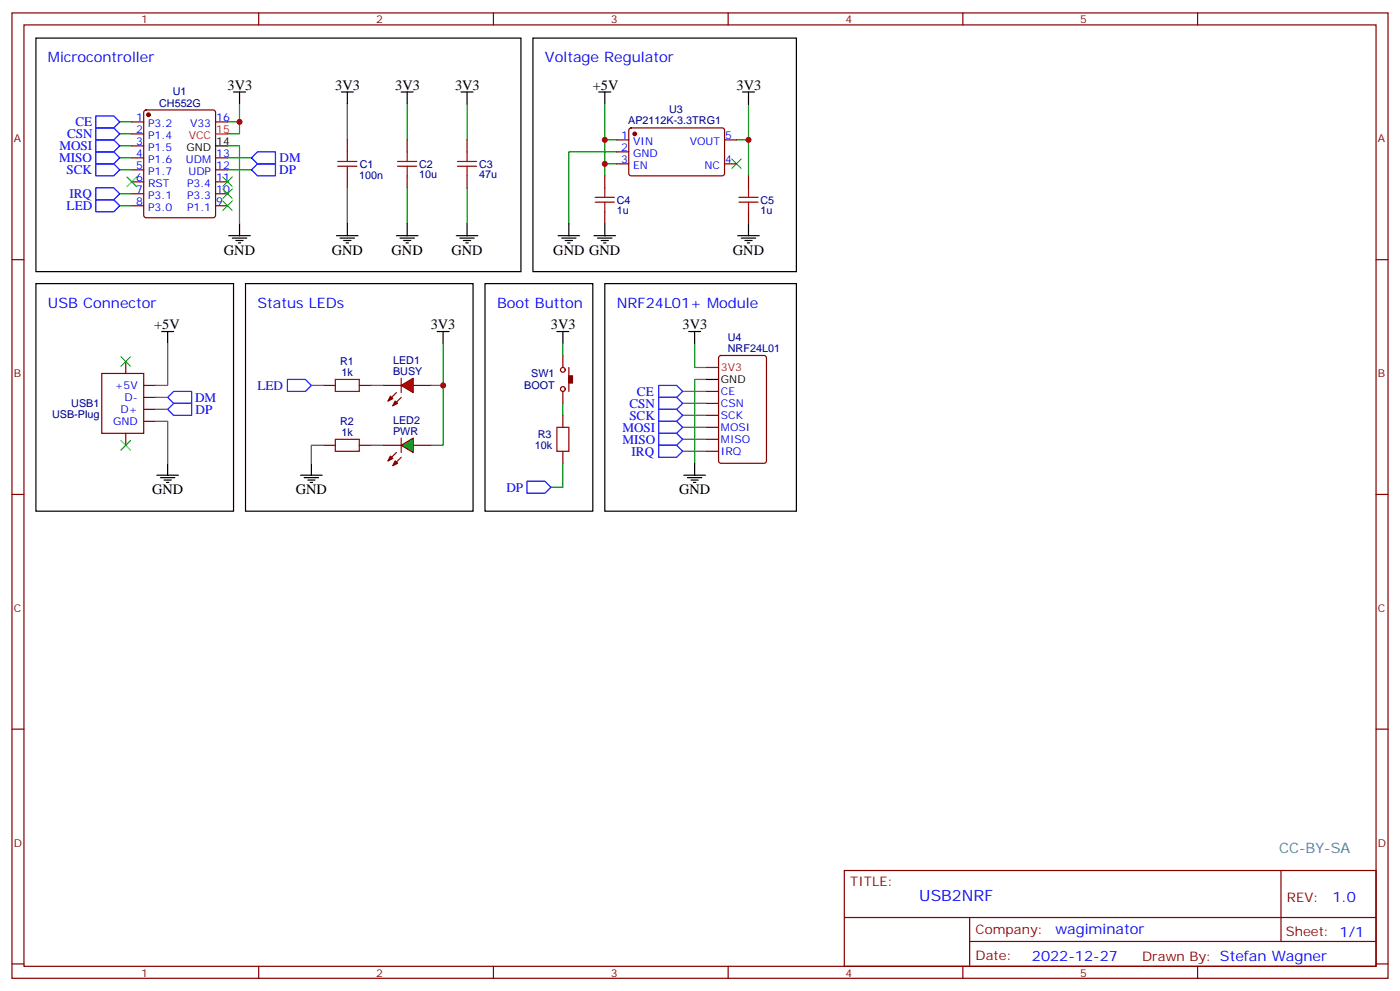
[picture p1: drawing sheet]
<svg xmlns="http://www.w3.org/2000/svg" width="412mm" height="292mm" viewBox="0 0 412 292" stroke-linecap="round" stroke-linejoin="round" font-family="sans-serif">
<g fill="none" stroke="#870000" stroke-width=".35">
<path d="M3.5 3.8h405.4v284.3h-405.4zM7.1 7.3h398.2v277.3h-398.2zM76.2 3.8v3.5M145.3 3.8v3.5M214.5 3.8v3.5M283.6 3.8v3.5M352.8 3.8v3.5M38.8 35.9h3.5M38.8 39.4h3.5M42.6 32.6l.4-.2h19.8l.6 .4 .1 30.6-.5 .7h-20l-.6-.4-.1-30.6zM63.5 35.9h3.5M185.4 37.9l.5-.2h27.1l.4 .7v13l-.7 .4-27.1-.1-.4-.6v-12.7z"/>
<path d="M38.8 43h3.5M38.8 46.5h3.5M38.8 50h3.5M38.8 53.6h3.5M38.8 57.1h3.5M63.5 46.5h3.5M63.5 50h3.5M63.5 53.6h3.5M63.5 57.1h3.5M102.3 41.2v3.5M102.3 51.8v3.5M119.9 41.2v3.5"/>
<path d="M119.9 51.8v3.5M137.6 41.2v3.5M137.6 51.8v3.5M178.2 51.8v3.5M181.7 41.2h3.5M181.7 44.7h3.5M181.7 48.3h3.5M213.4 41.2h3.6M213.4 48.3h3.6M220.5 51.8v3.5M3.5 76.5h3.6M38.8 60.6h3.5"/>
<path d="M63.5 60.6h3.5M178.2 62.4v3.5M220.5 62.4v3.5M405.3 76.5h3.6M165.8 104.7v3.5M165.8 115.3v3.5M167.6 108.2v7.1M208.1 115.3h3.6M208.1 118.8h3.6M211.9 104.9l.5-.2h12.7l.6 .4 .1 30.6-.5 .7-12.9 .1-.7-.5v-30.6zM112.9 131.2h5.3M121.7 131.2h5.3"/>
<path d="M165.8 122.3v3.6M165.8 132.9v3.6M208.1 122.3h3.6M208.1 125.9h3.6M208.1 129.4h3.6M208.1 132.9h3.6M3.5 145.6h3.6M405.3 145.6h3.6M3.5 214.8h3.6M405.3 214.8h3.6M248.7 256.4h156.6v28.2h-156.6zM377.3 256.4v20.9"/>
<path d="M248.7 270.2h156.5M285.6 277.3h119.6M285.6 270.2v14.2M3.5 283.9h3.6M76.2 284.6v3.5M145.3 284.6v3.5M214.5 284.6v3.5M283.6 284.6v3.5M352.8 284.6v3.5M405.3 283.9h3.6"/>
<circle cx="165.8" cy="114.6" r=".71"/>
<circle cx="165.8" cy="108.9" r=".71"/>
</g>
<g fill="#870000" stroke="#870000" stroke-width=".35">
<path d="M167.6 110.7h1v2.1h-1z"/>
<circle cx="43.7" cy="33.8" r=".53"/>
<circle cx="187" cy="39.4" r=".53"/>
</g>
<g fill="none" stroke="#000" stroke-width=".35">
<path d="M10.6 11.2h142.9v68.8h-142.9zM157 11.2h77.6v68.8h-77.6zM68.8 27.1h3.5M70.6 27.1v3.5M100.5 27.1h3.6M102.3 27.1v3.5M118.2 27.1h3.5M119.9 27.1v3.5M135.8 27.1h3.5M137.6 27.1v3.5M176.4 27.1h3.5M178.2 27.1v3.5"/>
<path d="M218.7 27.1h3.5M220.5 27.1v3.5M63.5 43h3.5M67.4 69.4h6.3M68.4 70.1h4.3M69.5 70.8h2.1M70.2 71.5h.7M70.6 65.9v3.5M99.1 69.4h6.4M100.2 70.1h4.2M101.2 70.8h2.2M102 71.5h.7"/>
<path d="M102.3 65.9v3.5M116.8 69.4h6.3M117.8 70.1h4.3M118.9 70.8h2.1M119.6 71.5h.7M119.9 65.9v3.5M134.4 69.4h6.4M135.5 70.1h4.2M136.5 70.8h2.1M137.2 71.5h.7M137.6 65.9v3.5M164.4 69.4h6.3"/>
<path d="M165.5 70.1h4.2M166.5 70.8h2.1M167.2 71.5h.7M167.6 65.9v3.5M175 69.4h6.3M176 70.1h4.3M177.1 70.8h2.1M177.8 71.5h.7M178.2 65.9v3.5M217.3 69.4h6.4M218.4 70.1h4.2M219.4 70.8h2.1"/>
<path d="M220.1 71.5h.7M220.5 65.9v3.5M142.9 83.5h31.7v67.1h-31.7zM164 97.6h3.6M165.8 97.6v3.6M178.2 83.5h56.4v67.1h-56.4zM208.1 111.8h3.6M201.4 140h6.4M204.6 136.5v3.5M202.5 140.7h4.2M203.6 141.4h2.1M204.3 142.1h.7"/>
</g>
<path d="M63.5 39.4h3.5M208.1 108.2h3.6" fill="none" stroke="#f00" stroke-width=".35"/>
<g fill="none" stroke="#008700" stroke-width=".35">
<path d="M35.3 35.9h3.5M35.3 39.4h3.5M67 35.9h3.6M70.6 30.6v8.8h-3.6M102.3 30.6v10.6M119.9 30.6v10.6M137.6 30.6v10.6M178.2 30.6v10.6h3.5M220.5 30.6v10.6h-3.5M35.3 46.5h3.5M35.3 50h3.5M35.3 43h3.5"/>
<path d="M35.3 57.1h3.5M67 43h3.6v22.9M67 46.5h7.1M67 50h7.1M102.3 55.3v10.6M119.9 55.3v10.6M137.6 55.3v10.6M178.2 48.3h3.5M178.2 41.2v10.6M181.7 44.7h-14.1v21.2M220.5 41.2v10.6M35.3 60.6h3.5"/>
<path d="M201.1 118.8h7M201.1 115.3h7M204.6 101.2v7h3.5M208.1 111.8h-3.5v24.7M201.1 132.9h7M201.1 129.4h7M201.1 125.9h7M201.1 122.3h7"/>
</g>
<g fill="none" stroke="#00f" stroke-width=".35">
<path d="M28.2 37.7h5.3l1.8 1.7-1.8 1.8h-5.3zM28.2 34.1h5.3l1.8 1.8-1.8 1.8h-5.3zM28.2 48.3h5.3l1.8 1.7-1.8 1.8h-5.3zM28.2 44.7h5.3l1.8 1.8-1.8 1.8h-5.3zM28.2 41.2h5.3l1.8 1.8-1.8 1.7h-5.3zM28.2 55.3h5.3l1.8 1.8-1.8 1.7h-5.3zM28.2 58.8h5.3l1.8 1.8-1.8 1.8h-5.3zM74.1 46.5l1.7-1.8h5.3v3.6h-5.3zM74.1 50l1.7-1.7h5.3v3.5h-5.3zM194 113.5h5.3l1.8 1.8-1.8 1.8h-5.3zM194 117.1h5.3l1.8 1.7-1.8 1.8h-5.3zM194 131.2h5.3l1.8 1.7-1.8 1.8h-5.3z"/>
<path d="M194 124.1h5.3l1.8 1.8-1.8 1.7h-5.3zM194 127.6h5.3l1.8 1.8-1.8 1.8h-5.3zM194 120.6h5.3l1.8 1.7-1.8 1.8h-5.3zM155.2 141.7h5.3l1.8 1.8-1.8 1.8h-5.3z"/>
</g>
<path d="M37.4 52.1l2.8 2.9M40.2 52.1l-2.8 2.9M65.6 52.1l2.8 2.9M65.6 55.7l2.8 2.8M65.6 59.2l2.8 2.8M68.4 52.1l-2.8 2.9M68.4 55.7l-2.8 2.8M68.4 59.2l-2.8 2.8M215.5 46.8l2.9 2.9M218.4 46.8l-2.9 2.9" fill="none" stroke="#3c3" stroke-width=".35"/>
<g fill="none" stroke="#a10000" stroke-width=".35">
<path d="M99.5 49h5.6M99.5 47.6h5.6M102.3 44.7v2.9M102.3 49v2.8M117.1 49h5.7M117.1 47.6h5.7M119.9 44.7v2.9M119.9 49v2.8M134.8 49h5.6M134.8 47.6h5.6M137.6 44.7v2.9M137.6 49v2.8"/>
<path d="M175.3 59.5h5.7M175.3 58.1h5.7M178.2 55.3v2.8M178.2 59.5v2.9M217.7 59.5h5.6M217.7 58.1h5.6M220.5 55.3v2.8M220.5 59.5v2.9M164 125.9h3.6v7h-3.6z"/>
</g>
<path d="M118.2 131.2l3.5-2.2v4.3z" fill="#0c0" stroke="#870000" stroke-width=".35"/>
<path d="M112.9 113.5h5.3M116.8 115.6l-2.5 2.5M118.2 111.4v4.2M118.2 117.1l-2.5 2.4M121.7 113.5h5.3M116.8 133.3l-2.5 2.4M118.2 134.7l-2.5 2.5M118.2 129v4.3" fill="none" stroke="#870000" stroke-width=".35"/>
<g fill="#870000" stroke="#870000" stroke-width=".35">
<path d="M115 134.3l.7 .7-1.4 .7z"/>
<path d="M116.4 135.7l.7 .8-1.4 .7z"/>
<path d="M115 116.7l.7 .7-1.4 .7z"/>
<path d="M116.4 118.1l.7 .7-1.4 .7z"/>
</g>
<path d="M118.2 113.5l3.5-2.1v4.2z" fill="#f00" stroke="#870000" stroke-width=".35"/>
<path d="M84.7 111.8h5.3l1.7 1.7-1.7 1.8h-5.3z" fill="none" stroke="#00f" stroke-width=".35"/>
<path d="M98.8 111.8h7v3.5h-7zM98.8 129.4h7v3.5h-7z" fill="none" stroke="#a10000" stroke-width=".35"/>
<path d="M95.2 113.5h3.6M105.8 113.5h3.6M95.2 131.2h3.6M105.8 131.2h3.6" fill="none" stroke="#870000" stroke-width=".35"/>
<path d="M72.3 83.5h67v67.1h-67zM128.8 97.6h3.5M130.5 97.6v3.6M88.5 140h6.4M91.7 136.5v3.5M89.6 140.7h4.2M90.7 141.4h2.1M91.4 142.1h.7" fill="none" stroke="#000" stroke-width=".35"/>
<path d="M91.7 113.5h3.5M109.4 113.5h3.5M130.5 101.2v12.3h-3.5M130.5 113.5v17.7h-3.5M95.2 131.2h-3.5v5.3M109.4 131.2h3.5" fill="none" stroke="#008700" stroke-width=".35"/>
<path d="M30 110h12.3v17.6h-12.3z" fill="#fff" stroke="#870000" stroke-width=".35"/>
<path d="M37 106.5v3.5M42.3 113.5h3.6M42.3 117.1h3.6M37 127.6v3.6M42.3 120.6h3.6M42.3 124.1h3.6" fill="none" stroke="#870000" stroke-width=".35"/>
<path d="M35.6 105.1l2.9 2.8M38.5 105.1l-2.9 2.8M35.6 129.8l2.9 2.8M38.5 129.8l-2.9 2.8" fill="none" stroke="#3c3" stroke-width=".35"/>
<path d="M10.6 83.5h58.2v67.1h-58.2zM47.6 97.6h3.6M49.4 97.6v3.6M202.8 97.6h3.6M204.6 97.6v3.6M46.2 140h6.4M49.4 136.5v3.5M47.3 140.7h4.2M48.3 141.4h2.1M49 142.1h.7" fill="none" stroke="#000" stroke-width=".35"/>
<path d="M51.2 115.3h5.2v3.5h-5.2l-1.8-1.7zM51.2 118.8h5.2v3.5h-5.2l-1.8-1.7z" fill="none" stroke="#00f" stroke-width=".35"/>
<path d="M45.9 117.1h3.5M49.4 101.2v12.3h-3.5M165.8 101.2v3.5M165.8 118.8v3.5M45.9 124.1h3.5v12.4M45.9 120.6h3.5M165.8 136.5v7h-3.5" fill="none" stroke="#008700" stroke-width=".35"/>
<g fill="#c00">
<circle cx="70.6" cy="35.9" r=".88"/>
<circle cx="178.2" cy="48.3" r=".88"/>
<circle cx="178.2" cy="41.2" r=".88"/>
<circle cx="220.5" cy="41.2" r=".88"/>
<circle cx="130.5" cy="113.5" r=".88"/>
</g>
<text font-size="4.6" fill="#00f" x="270.8" y="265.4">USB2NRF</text>
<g font-size="4.2" fill="#00f">
<text x="14.1" y="18.3">Microcontroller</text>
<text x="160.5" y="18.3">Voltage Regulator</text>
<text x="14.1" y="90.6">USB Connector</text>
<text x="75.8" y="90.6">Status LEDs</text>
<text x="146.4" y="90.6">Boot Button</text>
<text x="181.7" y="90.6">NRF24L01+ Module</text>
<text x="392.5" y="265.7">1.0</text>
<text x="310.9" y="275.2">wagiminator</text>
<text x="304" y="283">2022-12-27</text>
</g>
<g font-size="4.2">
<text x="67" y="26.4">3V3</text>
<text x="98.8" y="26.4">3V3</text>
<text x="116.4" y="26.4">3V3</text>
<text x="134.1" y="26.4">3V3</text>
<text x="174.6" y="26.4">+5V</text>
<text x="217" y="26.4">3V3</text>
<text x="66" y="75.1">GND</text>
<text x="97.7" y="75.1">GND</text>
<text x="115.4" y="75.1">GND</text>
<text x="133" y="75.1">GND</text>
<text x="163" y="75.1">GND GND</text>
<text x="215.9" y="75.1">GND</text>
<text x="45.4" y="96.9">+5V</text>
<text x="126.9" y="97">3V3</text>
<text x="162.3" y="96.9">3V3</text>
<text x="201.1" y="96.9">3V3</text>
<text x="44.8" y="145.6">GND</text>
<text x="87.1" y="145.6">GND</text>
<text x="200" y="145.6">GND</text>
</g>
<text font-size="4.2" fill="#0099b0" x="376.8" y="251.1">CC-BY-SA</text>
<g font-size="3.9" fill="#00f">
<text x="19.7" y="40.7">CSN</text>
<text x="22.2" y="37.1">CE</text>
<text x="17.4" y="47.8">MISO</text>
<text x="17.5" y="44.2">MOSI</text>
<text x="82.3" y="47.8">DM</text>
<text x="19.6" y="51.3">SCK</text>
<text x="82.3" y="51.3">DP</text>
<text x="20.4" y="58.4">IRQ</text>
<text x="19.6" y="61.9">LED</text>
<text x="57.5" y="118.3">DM</text>
<text x="75.9" y="114.8">LED</text>
<text x="187.6" y="116.6">CE</text>
<text x="57.6" y="121.8">DP</text>
<text x="185.4" y="123.6">SCK</text>
<text x="185.4" y="120.1">CSN</text>
<text x="183.3" y="127.1">MOSI</text>
<text x="183.3" y="130.7">MISO</text>
<text x="186.1" y="134.2">IRQ</text>
<text x="149.2" y="144.8">DP</text>
</g>
<g font-size="3.9" fill="#800">
<text x="250.5" y="261">TITLE:</text>
<text x="379.1" y="265.7">REV:</text>
<text x="287.4" y="275.2">Company:</text>
<text x="378.7" y="275.8">Sheet: 1/1</text>
<text x="287.4" y="282.9">Date:</text>
<text x="336.4" y="282.9">Drawn By: Stefan Wagner</text>
</g>
<g font-size="3.2" fill="#800">
<text x="41.6" y="6.8">1</text>
<text x="110.8" y="6.8">2</text>
<text x="179.9" y="6.8">3</text>
<text x="249.1" y="6.8">4</text>
<text x="318.2" y="6.8">5</text>
<text x="4.1" y="41.9">A</text>
<text x="405.9" y="41.9">A</text>
<text x="4.1" y="111.1">B</text>
<text x="405.9" y="111.1">B</text>
<text x="4.1" y="180.2">C</text>
<text x="405.9" y="180.2">C</text>
<text x="4.1" y="249.3">D</text>
<text x="405.9" y="249.3">D</text>
<text x="41.6" y="287.6">1</text>
<text x="110.8" y="287.6">2</text>
<text x="179.9" y="287.6">3</text>
<text x="249.1" y="287.6">4</text>
<text x="318.2" y="287.6">5</text>
</g>
<g font-size="3.2" fill="#000080">
<text x="50.9" y="28">U1</text>
<text x="46.9" y="31.4">CH552G</text>
<text x="197.1" y="33.3">U3</text>
<text x="185" y="36.4">AP2112K-3.3TRG1</text>
<text x="105.8" y="52.6">100n</text>
<text x="106" y="49.4">C1</text>
<text x="123.5" y="52.6">10u</text>
<text x="123.5" y="49.4">C2</text>
<text x="141.1" y="52.6">47u</text>
<text x="141.1" y="49.4">C3</text>
<text x="181.7" y="63.1">1u</text>
<text x="181.7" y="60">C4</text>
<text x="224" y="63.1">1u</text>
<text x="224" y="60">C5</text>
<text x="214.4" y="100.4">U4</text>
<text x="100.2" y="107.6">R1</text>
<text x="115.8" y="107.2">LED1</text>
<text x="214.4" y="103.6">NRF24L01</text>
<text x="100.6" y="110.8">1k</text>
<text x="115.8" y="110.3">BUSY</text>
<text x="156.5" y="111.1">SW1</text>
<text x="21" y="120">USB1</text>
<text x="154.4" y="114.7">BOOT</text>
<text x="15.3" y="123.1">USB-Plug</text>
<text x="100.2" y="125.2">R2</text>
<text x="115.8" y="124.8">LED2</text>
<text x="100.6" y="128.4">1k</text>
<text x="115.8" y="128">PWR</text>
<text x="158.4" y="129.1">R3</text>
<text x="157.5" y="132.3">10k</text>
</g>
<g font-size="3.2" fill="#00f">
<text x="40.1" y="35.6">1</text>
<text x="63.7" y="35.6">16</text>
<text x="40.1" y="39.1">2</text>
<text x="43.6" y="37.3">P3.2</text>
<text x="43.6" y="40.9">P1.4</text>
<text x="56" y="37.3">V33</text>
<text x="183" y="40.9">1</text>
<text x="213.6" y="40.9">5</text>
<text x="40.1" y="42.6">3</text>
<text x="40.1" y="46.1">4</text>
<text x="43.6" y="44.4">P1.5</text>
<text x="43.6" y="47.9">P1.6</text>
<text x="54.8" y="47.9">UDM</text>
<text x="63.7" y="46.1">13</text>
<text x="183" y="44.4">2</text>
<text x="183" y="47.9">3</text>
<text x="186.5" y="42.6">VIN</text>
<text x="186.5" y="46.1">GND</text>
<text x="203.2" y="42.6">VOUT</text>
<text x="213.6" y="47.9">4</text>
<text x="40.1" y="49.7">5</text>
<text x="40.1" y="53.2">6</text>
<text x="43.6" y="51.4">P1.7</text>
<text x="55.5" y="51.4">UDP</text>
<text x="63.7" y="53.2">11</text>
<text x="63.7" y="49.7">12</text>
<text x="186.5" y="49.7">EN</text>
<text x="207.5" y="49.7">NC</text>
<text x="40.1" y="56.7">7</text>
<text x="43.6" y="55">RST</text>
<text x="43.6" y="58.5">P3.1</text>
<text x="55.1" y="58.5">P3.3</text>
<text x="55.1" y="55">P3.4</text>
<text x="63.7" y="56.7">10</text>
<text x="40.1" y="60.3">8</text>
<text x="43.6" y="62">P3.0</text>
<text x="55.1" y="62">P1.1</text>
<text x="63.7" y="60.3">9</text>
<text x="33.8" y="114.6">+5V</text>
<text x="36.7" y="118.1">D-</text>
<text x="212.4" y="116.3">CE</text>
<text x="212.4" y="119.9">CSN</text>
<text x="33.3" y="125.2">GND</text>
<text x="35.5" y="121.6">D+</text>
<text x="212.4" y="123.4">SCK</text>
<text x="212.4" y="126.9">MOSI</text>
<text x="212.4" y="130.5">MISO</text>
<text x="212.4" y="134">IRQ</text>
</g>
<g font-size="3.2" fill="#f00">
<text x="55.6" y="40.9">VCC</text>
<text x="63.7" y="39.1">15</text>
<text x="212.4" y="109.3">3V3</text>
</g>
<g font-size="3.2">
<text x="54.9" y="44.4">GND</text>
<text x="63.7" y="42.6">14</text>
<text x="212.4" y="112.8">GND</text>
</g>
</svg>
